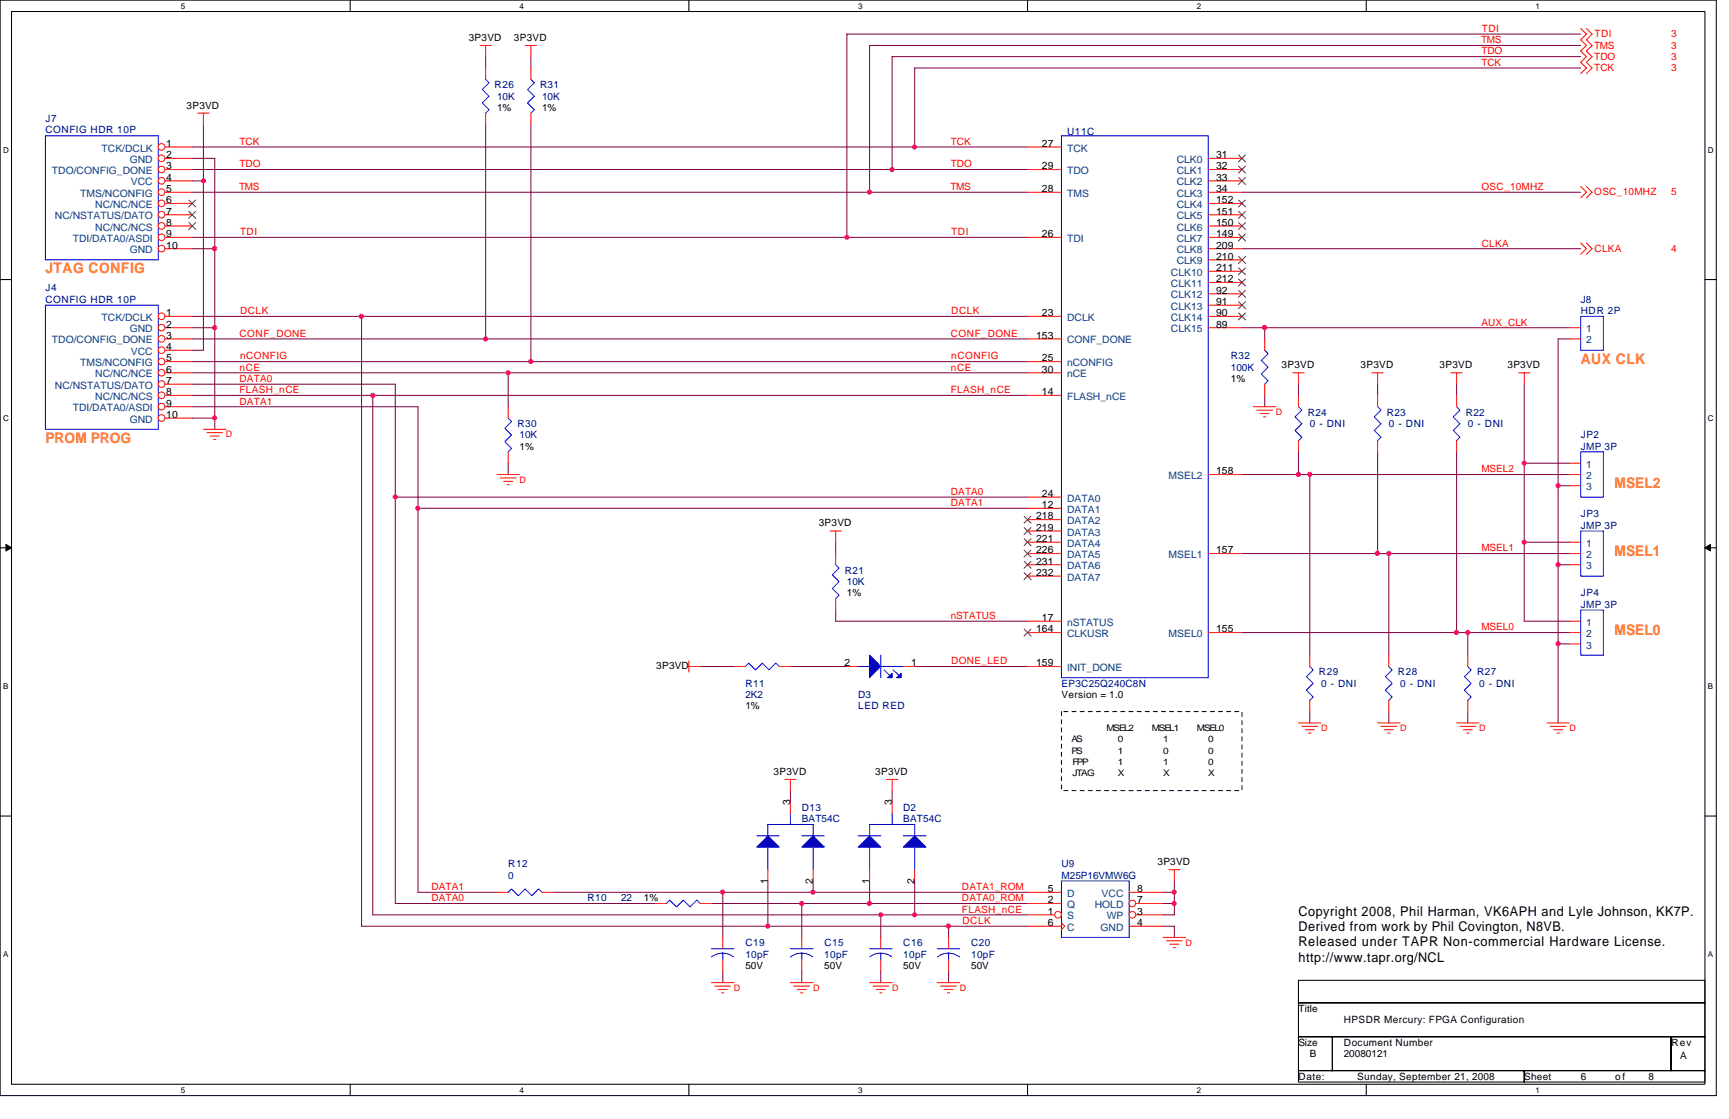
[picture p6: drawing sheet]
<svg xmlns="http://www.w3.org/2000/svg" width="432mm" height="279mm" viewBox="0 0 432 279" stroke-linecap="round" stroke-linejoin="round" font-family="sans-serif">
<path d="M0 0h428.6v273.6h-428.6zM2.9 2.9h422.9v267.8h-422.9z" fill="none" stroke="#000" stroke-width=".25"/>
<g fill="#fff">
<path d="M45.2 .4h1.1v2.2h-1.1z"/>
<path d="M45.2 271.1h1.1v2.2h-1.1z"/>
</g>
<path d="M87.5 0v2.9M87.5 270.7v2.9" fill="none" stroke="#000" stroke-width=".25"/>
<g fill="#fff">
<path d="M129.8 .4h1.1v2.2h-1.1z"/>
<path d="M129.8 271.1h1.1v2.2h-1.1z"/>
</g>
<path d="M172 0v2.9M172 270.7v2.9" fill="none" stroke="#000" stroke-width=".25"/>
<g fill="#fff">
<path d="M214.3 .4h1.1v2.2h-1.1z"/>
<path d="M214.3 271.1h1.1v2.2h-1.1z"/>
</g>
<path d="M256.6 0v2.9M256.6 270.7v2.9" fill="none" stroke="#000" stroke-width=".25"/>
<g fill="#fff">
<path d="M298.9 .4h1.1v2.2h-1.1z"/>
<path d="M298.9 271.1h1.1v2.2h-1.1z"/>
</g>
<path d="M341.2 0v2.9M341.2 270.7v2.9" fill="none" stroke="#000" stroke-width=".25"/>
<g fill="#fff">
<path d="M383.5 .4h1.1v2.2h-1.1z"/>
<path d="M383.5 271.1h1.1v2.2h-1.1z"/>
<path d="M.8 36.3h1.4v2.3h-1.4z"/>
<path d="M426.5 36.3h1.4v2.3h-1.4z"/>
<path d="M.8 103.3h1.4v2.2h-1.4z"/>
<path d="M426.5 103.3h1.4v2.2h-1.4z"/>
</g>
<path d="M0 69.8h2.9M425.8 69.8h2.8" fill="none" stroke="#000" stroke-width=".25"/>
<g fill="#fff">
<path d="M.8 170.2h1.3v2.3h-1.3z"/>
<path d="M426.5 170.2h1.3v2.3h-1.3z"/>
</g>
<path d="M0 136.8h2.9M425.8 136.8h2.8" fill="none" stroke="#000" stroke-width=".25"/>
<path d="M1.5 135.9l1.4 .9-1.4 .8zM425.8 136.8l1.4-.9v1.7z" fill="#000" stroke="#000" stroke-width=".25"/>
<g fill="#fff">
<path d="M.8 237.2h1.3v2.2h-1.3z"/>
<path d="M426.5 237.2h1.3v2.2h-1.3z"/>
</g>
<path d="M0 203.8h2.9M425.8 203.8h2.8M324.3 244.8h101.5v5.6h-101.5zM324.3 250.4h101.5v8.5h-101.5zM324.3 258.9h8.4v8.4h-8.4zM332.7 258.9h84.6v8.4h-84.6zM417.3 258.9h8.5v8.4h-8.5zM324.3 267.3h56.4v2.9h-56.4zM380.7 267.3h45.1v2.9h-45.1z" fill="none" stroke="#000" stroke-width=".25"/>
<g fill="none" stroke="#800040" stroke-width=".25">
<path d="M121.3 14.1v2.9M132.6 14.1v2.9M394.8 17h-166.4v19.7M394.8 14.1h-172v28.2M394.8 11.3h-177.6v36.7M394.8 8.5h-183.3v50.8M48 36.7h208.6M48 39.5h5.6v67.7M50.8 31.1v56.4h-2.8M121.3 31.1v53.5M132.6 31.1v59.2M48 42.3h208.6"/>
<path d="M48 48h208.6M48 59.3h208.6M48 45.2h2.8M310.2 48h84.6M48 79h208.6M48 62.1h5.6M90.3 79v152.3h101.5v-11.3M310.2 62.1h84.6M48 84.6h208.6M48 90.3h208.6M48 93.1h208.6M48 81.8h5.6"/>
<path d="M48 95.9h50.7v129.7h64.9M48 98.7h208.6M93.1 98.7v129.7h126.9M126.9 93.1v8.5M310.2 81.8h81.8M315.8 81.8v2.8M315.8 98.7v2.9M324.3 95.9v2.8M344 95.9v2.8M363.8 95.9v2.8M380.7 95.9v59.2h11.3M392 84.6h-2.9v95.9"/>
<path d="M48 101.6h56.4v121.2h19.7M48 104.4h5.6M126.9 115.7v2.8M310.2 118.5h14.1M324.3 112.8v5.7h2.8M344 112.8v25.4h2.8M363.8 112.8v45.1h2.8M380.7 115.7h11.3M392 118.5h-64.9v45.1M98.7 124.1h157.9M104.4 126.9h152.2M208.7 135.4v2.8"/>
<path d="M310.2 138.2h33.8M380.7 135.4h11.3M389.1 121.3h2.9M392 138.2h-45.2v25.4M208.7 152.3v2.8h47.9M310.2 157.9h53.6M389.1 141h2.9M392 157.9h-25.4v5.7M174.9 166.4h8.4M197.4 166.4h14.1M228.4 166.4h28.2M327.1 177.7v2.8"/>
<path d="M346.8 177.7v2.8M366.6 177.7v2.8M389.1 160.8h2.9M197.4 197.4v2.8M222.8 197.4v2.8M203.1 220v2.8h53.5M217.2 220v5.6h-17M228.4 220v8.4h-8.4M293.3 220v2.8M138.2 222.8h64.9M177.7 225.6h22.5M180.5 222.8v11.3"/>
<path d="M191.8 231.3h64.8M200.2 225.6v8.5M217.2 225.6h39.4M220 228.4v5.7M228.4 228.4h28.2M236.9 231.3v2.8M290.4 222.8h2.9M290.4 231.3h2.9v2.8M293.3 222.8v2.8h-2.9M293.3 225.6v2.8h-2.9M180.5 242.5v2.9M200.2 242.5v2.9"/>
<path d="M220 242.5v2.9M236.9 242.5v2.9"/>
</g>
<g fill="none" stroke="#f00" stroke-width=".25">
<path d="M119.9 11.3h2.8M121.3 11.3v2.8M131.1 11.3h2.9M132.6 11.3v2.8M394.8 7.1l1.4 1.4-1.4 1.4 1.4 1.4-1.4 1.4 1.4 1.4-1.4 1.5 1.4 1.4-1.4 1.4M396.2 7.1l1.4 1.4-1.4 1.4 1.4 1.4-1.4 1.4 1.4 1.4-1.4 1.5 1.4 1.4-1.4 1.4M49.4 28.2h2.8M50.8 28.2v2.9M394.8 46.6l1.4 1.4-1.4 1.4M396.2 46.6l1.4 1.4-1.4 1.4M394.8 60.7l1.4 1.4-1.4 1.4M396.2 60.7l1.4 1.4-1.4 1.4"/>
<path d="M322.9 93.1h2.8M324.3 93.1v2.8M342.6 93.1h2.8M344 93.1v2.8M362.4 93.1h2.8M363.8 93.1v2.8M379.3 93.1h2.8M380.7 93.1v2.8M392 81.8h2.8M392 84.6h2.8M50.8 107.2h5.6M51.6 108h4"/>
<path d="M52.5 108.9h2.2M53.3 109.7h.6M124.1 118.5h5.7M125 119.3h3.9M313 101.6h5.6M313.9 102.4h3.9M314.7 103.3h2.2M315.6 104.1h.5M125.8 120.2h2.3M126.7 121h.5M207.3 132.6h2.8M208.7 132.6v2.8"/>
<path d="M172 166.4h2.9M172 165v2.8M211.5 166.4h2.8M225.6 166.4h2.8M196 194.6h2.8M197.4 194.6v2.8M221.4 194.6h2.8M222.8 194.6v2.8M324.3 180.5h5.6M325.1 181.4h4M326 182.2h2.3M326.8 183h.6"/>
<path d="M344 180.5h5.7M344.9 181.4h3.9M345.7 182.2h2.3M346.6 183h.5M363.8 180.5h5.6M364.6 181.4h4M365.5 182.2h2.2M366.3 183h.6M386.3 180.5h5.7M387.2 181.4h3.9M388 182.2h2.3M388.9 183h.5"/>
<path d="M291.9 217.2h2.8M293.3 217.2v2.8M290.4 234.1h5.7M291.3 234.9h3.9M292.1 235.8h2.3M293 236.6h.5M177.7 245.4h5.6M178.5 246.2h4M179.4 247.1h2.2M180.2 247.9h.6M197.4 245.4h5.7M198.2 246.2h4"/>
<path d="M199.1 247.1h2.3M199.9 247.9h.6M217.2 245.4h5.6M218 246.2h4M218.9 247.1h2.2M219.7 247.9h.6M234.1 245.4h5.6M234.9 246.2h3.9M235.8 247.1h2.2M236.6 247.9h.6"/>
</g>
<path d="M265.1 177.7h45.1v19.7h-45.1z" fill="none" stroke="#000" stroke-width=".25" stroke-dasharray="1 1 1 1 1 1 1 1"/>
<g fill="#00f" stroke="#00f" stroke-width=".25">
<path d="M217.2 163.6l2.8 2.8-2.8 2.8z" fill-rule="evenodd"/>
<path d="M221.7 169.2l1.1-1.1v1.1z" fill-rule="evenodd"/>
<path d="M223.9 169.2l1.1-1.1v1.1z" fill-rule="evenodd"/>
</g>
<path d="M11.3 76.2h28.2v31h-28.2zM394.8 79h5.6v8.5h-5.6zM214.3 166.4h2.9M220 163.6v5.6M220 166.4h5.6M220.8 167.3l1.4 1.4M223.1 167.3l1.4 1.4" fill="none" stroke="#00f" stroke-width=".25"/>
<circle cx="40.4" cy="79" r=".83" fill="#fff" stroke="#f00" stroke-width=".25"/>
<path d="M41.2 79h6.8" fill="none" stroke="#f00" stroke-width=".25"/>
<circle cx="40.4" cy="81.8" r=".83" fill="#fff" stroke="#f00" stroke-width=".25"/>
<path d="M41.2 81.8h6.8" fill="none" stroke="#f00" stroke-width=".25"/>
<circle cx="40.4" cy="84.6" r=".83" fill="#fff" stroke="#f00" stroke-width=".25"/>
<path d="M41.2 84.6h6.8" fill="none" stroke="#f00" stroke-width=".25"/>
<circle cx="40.4" cy="87.4" r=".83" fill="#fff" stroke="#f00" stroke-width=".25"/>
<path d="M41.2 87.5h6.8" fill="none" stroke="#f00" stroke-width=".25"/>
<circle cx="40.4" cy="90.3" r=".83" fill="#fff" stroke="#f00" stroke-width=".25"/>
<path d="M41.2 90.3h6.8" fill="none" stroke="#f00" stroke-width=".25"/>
<circle cx="40.4" cy="93.1" r=".83" fill="#fff" stroke="#f00" stroke-width=".25"/>
<path d="M41.2 93.1h6.8" fill="none" stroke="#f00" stroke-width=".25"/>
<circle cx="40.4" cy="95.9" r=".83" fill="#fff" stroke="#f00" stroke-width=".25"/>
<path d="M41.2 95.9h6.8" fill="none" stroke="#f00" stroke-width=".25"/>
<circle cx="40.4" cy="98.7" r=".83" fill="#fff" stroke="#f00" stroke-width=".25"/>
<path d="M41.2 98.7h6.8" fill="none" stroke="#f00" stroke-width=".25"/>
<circle cx="40.4" cy="101.5" r=".83" fill="#fff" stroke="#f00" stroke-width=".25"/>
<path d="M41.2 101.6h6.8" fill="none" stroke="#f00" stroke-width=".25"/>
<circle cx="40.4" cy="104.4" r=".83" fill="#fff" stroke="#f00" stroke-width=".25"/>
<path d="M344 98.7v2.9M41.2 104.4h6.8M344 110v2.8M392 155.1h2.8M392 157.9h2.8M392 160.8h2.8M191.8 217.2v2.8M197.4 200.2v2.9M203.1 217.2v2.8" fill="none" stroke="#f00" stroke-width=".25"/>
<g fill="#00f" stroke="#00f" stroke-width=".25">
<path d="M191.8 208.7l2.8 2.8h-5.6z" fill-rule="evenodd"/>
<path d="M200.2 211.5l2.9-2.8 2.8 2.8z" fill-rule="evenodd"/>
</g>
<path d="M11.3 33.9h28.2v31h-28.2zM344 101.6l.9 .8-1.7 1.7 1.7 1.7-1.7 1.7 1.7 1.7-.9 .8M394.8 152.3h5.6v11.3h-5.6zM189 208.7h5.6M191.8 208.7v-2.8h11.3v2.8M191.8 211.5v5.7M197.4 203.1v2.8M200.2 208.7h5.7M203.1 211.5v5.7" fill="none" stroke="#00f" stroke-width=".25"/>
<circle cx="40.4" cy="36.7" r=".83" fill="#fff" stroke="#f00" stroke-width=".25"/>
<path d="M41.2 36.7h6.8" fill="none" stroke="#f00" stroke-width=".25"/>
<circle cx="40.4" cy="39.5" r=".83" fill="#fff" stroke="#f00" stroke-width=".25"/>
<path d="M41.2 39.5h6.8" fill="none" stroke="#f00" stroke-width=".25"/>
<circle cx="40.4" cy="42.3" r=".83" fill="#fff" stroke="#f00" stroke-width=".25"/>
<path d="M41.2 42.3h6.8" fill="none" stroke="#f00" stroke-width=".25"/>
<circle cx="40.4" cy="45.1" r=".83" fill="#fff" stroke="#f00" stroke-width=".25"/>
<path d="M41.2 45.2h6.8" fill="none" stroke="#f00" stroke-width=".25"/>
<circle cx="40.4" cy="48" r=".83" fill="#fff" stroke="#f00" stroke-width=".25"/>
<path d="M41.2 48h6.8" fill="none" stroke="#f00" stroke-width=".25"/>
<circle cx="40.4" cy="50.8" r=".83" fill="#fff" stroke="#f00" stroke-width=".25"/>
<path d="M41.2 50.8h6.8" fill="none" stroke="#f00" stroke-width=".25"/>
<path d="M47.2 50l1.7 1.7M48.9 50l-1.8 1.7" fill="none" stroke="#804000" stroke-width=".25"/>
<circle cx="40.4" cy="53.6" r=".83" fill="#fff" stroke="#f00" stroke-width=".25"/>
<path d="M41.2 53.6h6.8" fill="none" stroke="#f00" stroke-width=".25"/>
<path d="M47.2 52.8l1.7 1.7M48.9 52.8l-1.8 1.7" fill="none" stroke="#804000" stroke-width=".25"/>
<circle cx="40.4" cy="56.4" r=".83" fill="#fff" stroke="#f00" stroke-width=".25"/>
<path d="M41.2 56.4h6.8" fill="none" stroke="#f00" stroke-width=".25"/>
<path d="M47.2 55.6l1.7 1.7M48.9 55.6l-1.8 1.7" fill="none" stroke="#804000" stroke-width=".25"/>
<circle cx="40.4" cy="59.2" r=".83" fill="#fff" stroke="#f00" stroke-width=".25"/>
<path d="M41.2 59.3h6.8" fill="none" stroke="#f00" stroke-width=".25"/>
<circle cx="40.4" cy="62.1" r=".83" fill="#fff" stroke="#f00" stroke-width=".25"/>
<g fill="none" stroke="#f00" stroke-width=".25">
<path d="M132.6 17v2.8M132.6 28.2v2.9M256.6 36.7h8.5M301.8 39.5h8.4M256.6 59.3h8.5M256.6 42.3h8.5M256.6 48h8.5M301.8 59.3h8.4M301.8 42.3h8.4M301.8 48h8.4M301.8 45.2h8.4M301.8 50.8h8.4"/>
<path d="M301.8 53.6h8.4M301.8 56.4h8.4M41.2 62.1h6.8M256.6 79h8.5M301.8 62.1h8.4M301.8 79h8.4M301.8 64.9h8.4M301.8 67.7h8.4M301.8 70.5h8.4M301.8 73.4h8.4M301.8 76.2h8.4M256.6 84.6h8.5"/>
<path d="M256.6 93.1h8.5M256.6 90.3h8.5M256.6 98.7h8.5M301.8 81.8h8.4M301.8 118.5h8.4M256.6 124.1h8.5M256.6 138.2h8.5M256.6 126.9h8.5M256.6 129.8h8.5M256.6 132.6h8.5M256.6 135.4h8.5M301.8 138.2h8.4"/>
<path d="M256.6 155.1h8.5M256.6 157.9h8.5M256.6 141h8.5M256.6 143.8h8.5M301.8 157.9h8.4M256.6 166.4h8.5M217.2 217.2v2.8M222.8 200.2v2.9M228.4 217.2v2.8"/>
</g>
<g fill="#00f" stroke="#00f" stroke-width=".25">
<path d="M214.3 211.5l2.9-2.8 2.8 2.8z" fill-rule="evenodd"/>
<path d="M225.6 211.5l2.8-2.8 2.9 2.8z" fill-rule="evenodd"/>
</g>
<path d="M132.6 19.8l.8 .9-1.7 1.7 1.7 1.6-1.7 1.7 1.7 1.7-.8 .8M265.1 33.9h36.7v135.3h-36.7zM214.3 208.7h5.7M217.2 208.7v-2.8h11.2v2.8M217.2 211.5v5.7M222.8 203.1v2.8M225.6 208.7h5.7M228.4 211.5v5.7M265.1 220h16.9v14.1h-16.9z" fill="none" stroke="#00f" stroke-width=".25"/>
<g fill="none" stroke="#804000" stroke-width=".25">
<path d="M309.3 38.7l1.8 1.7M311 38.7l-1.7 1.7M309.3 41.5l1.8 1.7M309.3 44.3l1.8 1.8M309.3 50l1.8 1.7M309.3 52.8l1.8 1.7M309.3 55.6l1.8 1.7M309.3 58.4l1.8 1.8M311 41.5l-1.7 1.7M311 44.3l-1.7 1.8M311 50l-1.7 1.7M311 52.8l-1.7 1.7"/>
<path d="M311 55.6l-1.7 1.7M311 58.4l-1.7 1.8M309.3 64.1l1.8 1.7M309.3 66.9l1.8 1.7M309.3 69.7l1.8 1.7M309.3 72.5l1.8 1.8M309.3 75.4l1.8 1.7M309.3 78.1l1.8 1.8M311 64.1l-1.7 1.7M311 66.9l-1.7 1.7M311 69.7l-1.7 1.7M311 72.5l-1.7 1.8"/>
<path d="M311 75.4l-1.7 1.7M311 78.1l-1.7 1.8M255.8 128.9l1.7 1.7M255.8 131.7l1.7 1.8M255.8 134.5l1.7 1.8M255.8 137.4l1.7 1.7M257.5 128.9l-1.8 1.7M257.5 131.7l-1.8 1.8M257.5 134.5l-1.8 1.8M257.5 137.4l-1.8 1.7M255.8 157.1l1.7 1.7M255.8 140.2l1.7 1.7"/>
<path d="M255.8 143l1.7 1.7M257.5 157.1l-1.8 1.7M257.5 140.2l-1.8 1.7M257.5 143l-1.8 1.7"/>
</g>
<circle cx="264.2" cy="228.4" r=".83" fill="#fff" stroke="#f00" stroke-width=".25"/>
<path d="M256.6 228.4h6.8M256.6 225.6h8.5" fill="none" stroke="#f00" stroke-width=".25"/>
<circle cx="282.8" cy="228.4" r=".83" fill="#fff" stroke="#f00" stroke-width=".25"/>
<path d="M256.6 231.3h8.5M256.6 222.8h8.5M265.1 230.4l.8 .9-.8 .8M282 231.3h8.4M283.7 228.4h6.7" fill="none" stroke="#f00" stroke-width=".25"/>
<circle cx="282.8" cy="225.6" r=".83" fill="#fff" stroke="#f00" stroke-width=".25"/>
<g fill="none" stroke="#f00" stroke-width=".25">
<path d="M121.3 17v2.8M121.3 28.2v2.9M315.8 84.6v2.9M315.8 95.9v2.8M324.3 98.7v2.9M363.8 98.7v2.9M126.9 101.6v2.8M126.9 112.8v2.9M324.3 110v2.8M363.8 110v2.8M392 115.7h2.8M392 118.5h2.8"/>
<path d="M208.7 138.2v2.8M392 121.3h2.8M392 135.4h2.8M392 138.2h2.8M208.7 149.5v2.8M392 141h2.8M183.3 166.4h2.8M194.6 166.4h2.8M327.1 163.6v2.8M327.1 174.9v2.8M346.8 163.6v2.8M346.8 174.9v2.8"/>
<path d="M366.6 163.6v2.8M366.6 174.9v2.8M124.1 222.8h2.8M135.4 222.8h2.8M163.6 225.6h2.8M174.9 225.6h2.8M180.5 234.1v2.8M180.5 239.7v2.8M200.2 234.1v2.8M200.2 239.7v2.8M220 234.1v2.8M220 239.7v2.8"/>
<path d="M236.9 234.1v2.8M236.9 239.7v2.8M282 222.8h8.4M283.7 225.6h6.7"/>
</g>
<g fill="none" stroke="#00f" stroke-width=".25">
<path d="M121.3 19.8l.8 .9-1.7 1.7 1.7 1.6-1.7 1.7 1.7 1.7-.8 .8M315.8 87.5l.9 .8-1.7 1.7 1.7 1.7-1.7 1.7 1.7 1.7-.9 .8M126.9 104.4l.9 .8-1.7 1.7 1.7 1.7-1.7 1.7 1.7 1.7-.9 .8M324.3 101.6l.8 .8-1.7 1.7 1.7 1.7-1.7 1.7 1.7 1.7-.8 .8M363.8 101.6l.8 .8-1.7 1.7 1.7 1.7-1.7 1.7 1.7 1.7-.8 .8M394.8 112.8h5.6v11.3h-5.6zM394.8 132.6h5.6v11.2h-5.6zM208.7 141l.8 .9-1.6 1.7 1.6 1.6-1.6 1.7 1.6 1.7-.8 .9M186.1 166.4l.9-.8 1.7 1.7 1.7-1.7 1.7 1.7 1.7-1.7 .8 .8M327.1 166.4l.9 .9-1.7 1.7 1.7 1.6-1.7 1.7 1.7 1.7-.9 .9M346.8 166.4l.9 .9-1.7 1.7 1.7 1.6-1.7 1.7 1.7 1.7-.9 .9M366.6 166.4l.8 .9-1.7 1.7 1.7 1.6-1.7 1.7 1.7 1.7-.8 .9"/>
<path d="M126.9 222.8l.9-.8 1.7 1.6 1.6-1.6 1.7 1.6 1.7-1.6 .9 .8M166.4 225.6l.9-.9 1.7 1.7 1.6-1.7 1.7 1.7 1.7-1.7 .9 .9M177.7 236.9h5.6M177.7 238.9l1.3-.7 1.5-.2 1.4 .2 1.3 .7M180.5 238v1.7M197.4 236.9h5.7M197.4 238.9l1.4-.7 1.4-.2 1.5 .2 1.3 .7M200.2 238v1.7M217.2 236.9h5.6M217.2 238.9a4.5 4.5 0 0 1 5.5 0M220 238v1.7M234.1 236.9h5.6"/>
<path d="M234.1 238.9l1.3-.7 1.5-.2 1.4 .2 1.3 .7M236.9 238v1.7"/>
</g>
<g fill="#f0f" stroke="#f0f" stroke-width=".25">
<circle cx="222.8" cy="42.3" r=".56"/>
<circle cx="217.1" cy="48" r=".56"/>
<circle cx="228.4" cy="36.7" r=".55"/>
<circle cx="211.5" cy="59.2" r=".55"/>
<circle cx="121.3" cy="84.6" r=".56"/>
<circle cx="324.3" cy="118.4" r=".56"/>
<circle cx="363.7" cy="157.9" r=".55"/>
<circle cx="344" cy="138.2" r=".56"/>
<circle cx="132.5" cy="90.2" r=".56"/>
<circle cx="126.9" cy="93.1" r=".56"/>
<circle cx="346.8" cy="138.2" r=".56"/>
<circle cx="366.6" cy="157.9" r=".55"/>
<circle cx="327.1" cy="118.4" r=".55"/>
<circle cx="315.8" cy="81.8" r=".56"/>
<circle cx="98.7" cy="124.1" r=".56"/>
<circle cx="200.2" cy="225.6" r=".55"/>
<circle cx="53.6" cy="62.1" r=".56"/>
<circle cx="90.2" cy="79" r=".56"/>
<circle cx="53.6" cy="81.8" r=".56"/>
<circle cx="389.1" cy="160.7" r=".56"/>
<circle cx="389.1" cy="141" r=".56"/>
<circle cx="93.1" cy="98.7" r=".56"/>
<circle cx="180.5" cy="222.8" r=".56"/>
<circle cx="53.6" cy="104.3" r=".56"/>
<circle cx="389.1" cy="121.3" r=".56"/>
<circle cx="236.8" cy="231.2" r=".56"/>
<circle cx="203" cy="222.8" r=".56"/>
<circle cx="191.8" cy="231.2" r=".56"/>
<circle cx="217.1" cy="225.6" r=".56"/>
<circle cx="228.4" cy="228.4" r=".54"/>
<circle cx="220" cy="228.4" r=".55"/>
<circle cx="104.3" cy="126.9" r=".56"/>
<circle cx="380.7" cy="135.4" r=".56"/>
<circle cx="50.8" cy="45.1" r=".55"/>
<circle cx="293.2" cy="222.8" r=".56"/>
<circle cx="380.7" cy="115.6" r=".55"/>
<circle cx="293.2" cy="225.6" r=".56"/>
</g>
<g font-size="3.6" fill="#ff8000">
<text x="11.3" y="68.3">JTAG CONFIG</text>
<text x="394.8" y="90.8">AUX CLK</text>
<text x="11.3" y="110.6">PROM PROG</text>
<text x="403.2" y="121.9">MSEL2</text>
<text x="403.2" y="138.8">MSEL1</text>
<text x="403.2" y="158.5">MSEL0</text>
</g>
<g font-size="3.3">
<text x="324.3" y="228.6">Copyright 2008, Phil Harman, VK6APH and Lyle Johnson, KK7P.</text>
<text x="324.3" y="232.5">Derived from work by Phil Covington, N8VB.</text>
<text x="324.3" y="236.3">Released under TAPR Non-commercial Hardware License.</text>
<text x="324.3" y="240.2">http://www.tapr.org/NCL</text>
</g>
<g font-size="2.5">
<text x="117.1" y="10.2">3P3VD</text>
<text x="128.4" y="10.2">3P3VD</text>
<text x="46.6" y="27.1">3P3VD</text>
<text x="124.1" y="27.7">1%</text>
<text x="135.4" y="27.7">1%</text>
<text x="41.5" y="36.7">1</text>
<text x="41.5" y="39.5">2</text>
<text x="260.2" y="36.7">27</text>
<text x="303.7" y="39.5">31</text>
<text x="41.5" y="45.1">4</text>
<text x="41.5" y="48">5</text>
<text x="41.5" y="42.3">3</text>
<text x="260.2" y="42.3">29</text>
<text x="260.2" y="48">28</text>
<text x="303.7" y="42.3">32</text>
<text x="303.7" y="45.1">33</text>
<text x="303.7" y="48">34</text>
<text x="41.5" y="53.6">7</text>
<text x="41.5" y="50.8">6</text>
<text x="303.7" y="50.8">152</text>
<text x="303.7" y="53.6">151</text>
<text x="41.5" y="59.2">9</text>
<text x="41.5" y="56.4">8</text>
<text x="260.2" y="59.2">26</text>
<text x="303.7" y="56.4">150</text>
<text x="303.7" y="59.2">149</text>
<text x="41.5" y="62.1">10</text>
<text x="303.7" y="62.1">209</text>
<text x="303.7" y="64.9">210</text>
<text x="303.7" y="67.7">211</text>
<text x="303.7" y="70.5">212</text>
<text x="303.7" y="73.3">92</text>
<text x="303.7" y="76.2">91</text>
<text x="41.5" y="79">1</text>
<text x="41.5" y="81.8">2</text>
<text x="260.2" y="79">23</text>
<text x="303.7" y="79">90</text>
<text x="303.7" y="81.8">89</text>
<text x="41.5" y="87.4">4</text>
<text x="41.5" y="84.6">3</text>
<text x="258.8" y="84.6">153</text>
<text x="41.5" y="90.3">5</text>
<text x="41.5" y="95.9">7</text>
<text x="41.5" y="93">6</text>
<text x="260.2" y="93">30</text>
<text x="260.2" y="90.3">25</text>
<text x="307.4" y="95.3">1%</text>
<text x="320.1" y="91.9">3P3VD</text>
<text x="339.8" y="91.9">3P3VD</text>
<text x="359.5" y="91.9">3P3VD</text>
<text x="376.5" y="91.9">3P3VD</text>
<text x="41.5" y="101.5">9</text>
<text x="41.5" y="98.7">8</text>
<text x="260.2" y="98.7">14</text>
<text x="41.5" y="104.4">10</text>
<text x="129.8" y="112.3">1%</text>
<text x="303.7" y="118.4">158</text>
<text x="260.2" y="124.1">24</text>
<text x="204.5" y="131.4">3P3VD</text>
<text x="258.8" y="129.7">218</text>
<text x="260.2" y="126.9">12</text>
<text x="258.8" y="132.5">219</text>
<text x="258.8" y="135.3">221</text>
<text x="258.8" y="138.2">226</text>
<text x="258.8" y="141">231</text>
<text x="258.8" y="143.8">232</text>
<text x="303.7" y="138.2">157</text>
<text x="211.5" y="148.9">1%</text>
<text x="260.2" y="155.1">17</text>
<text x="258.8" y="157.9">164</text>
<text x="303.7" y="157.9">155</text>
<text x="163.9" y="167">3P3VD</text>
<text x="210.9" y="166.4">2</text>
<text x="227.6" y="166.4">1</text>
<text x="258.8" y="166.4">159</text>
<text x="186.1" y="177.1">1%</text>
<text x="265.1" y="174.3">Version = 1.0</text>
<text x="193.2" y="193.5">3P3VD</text>
<text x="218.6" y="193.5">3P3VD</text>
<text x="197.4" y="201.1" transform="rotate(-90 197.4 201.1)">3</text>
<text x="222.8" y="201.1" transform="rotate(-90 222.8 201.1)">3</text>
<text x="191.7" y="220.6" transform="rotate(-90 191.7 220.6)">1</text>
<text x="203" y="220.6" transform="rotate(-90 203 220.6)">2</text>
<text x="217.1" y="220.6" transform="rotate(-90 217.1 220.6)">1</text>
<text x="228.4" y="220.6" transform="rotate(-90 228.4 220.6)">2</text>
<text x="289.1" y="216">3P3VD</text>
<text x="160.8" y="225">1%</text>
<text x="261.7" y="225.6">2</text>
<text x="261.7" y="222.8">5</text>
<text x="284" y="222.8">8</text>
<text x="284" y="225.6">7</text>
<text x="261.7" y="228.4">1</text>
<text x="261.7" y="231.2">6</text>
<text x="284" y="228.4">3</text>
<text x="284" y="231.2">4</text>
<text x="186.1" y="241.9">50V</text>
<text x="205.9" y="241.9">50V</text>
<text x="225.6" y="241.9">50V</text>
<text x="242.5" y="241.9">50V</text>
<text x="324.3" y="252.6">Title</text>
<text x="335.6" y="255.5">HPSDR Mercury: FPGA Configuration</text>
<text x="324.3" y="261.1">Size</text>
<text x="327.1" y="263.9">B</text>
<text x="335.6" y="261.1">Document Number</text>
<text x="335.6" y="263.9">20080121</text>
<text x="417.4" y="261.1">Rev</text>
<text x="324.3" y="269.6">Date:</text>
<text x="339" y="269.6">Sunday, September 21, 2008</text>
<text x="380.7" y="269.6">Sheet</text>
<text x="394.8" y="269.6">6</text>
<text x="403.4" y="269.6">of</text>
<text x="411.7" y="269.6">8</text>
<text x="419.6" y="264.5">A</text>
</g>
<g font-size="2.5" fill="#f00">
<text x="369.9" y="10.8">TMS</text>
<text x="370.1" y="8">TDI</text>
<text x="398.2" y="9.4">TDI</text>
<text x="417.3" y="9.4">3</text>
<text x="370" y="16.4">TCK</text>
<text x="370" y="13.6">TDO</text>
<text x="398.1" y="12.2">TMS</text>
<text x="398.1" y="15">TDO</text>
<text x="398.1" y="17.8">TCK</text>
<text x="417.3" y="17.8">3</text>
<text x="417.3" y="12.2">3</text>
<text x="417.3" y="15">3</text>
<text x="59.8" y="41.8">TDO</text>
<text x="59.8" y="36.2">TCK</text>
<text x="237.4" y="41.8">TDO</text>
<text x="237.4" y="36.2">TCK</text>
<text x="59.7" y="47.5">TMS</text>
<text x="237.4" y="47.5">TMS</text>
<text x="370" y="47.5">OSC_10MHZ</text>
<text x="398.1" y="48.8">OSC_10MHZ</text>
<text x="417.3" y="48.8">5</text>
<text x="59.9" y="58.7">TDI</text>
<text x="237.6" y="58.7">TDI</text>
<text x="370" y="61.6">CLKA</text>
<text x="398.2" y="62.9">CLKA</text>
<text x="417.3" y="62.9">4</text>
<text x="59.9" y="78.4">DCLK</text>
<text x="237.6" y="78.4">DCLK</text>
<text x="370" y="81.3">AUX_CLK</text>
<text x="59.8" y="84.1">CONF_DONE</text>
<text x="59.9" y="89.7">nCONFIG</text>
<text x="237.4" y="84.1">CONF_DONE</text>
<text x="237.6" y="89.7">nCONFIG</text>
<text x="59.8" y="95.4">DATA0</text>
<text x="59.8" y="92.5">nCE</text>
<text x="237.4" y="92.5">nCE</text>
<text x="59.8" y="101">DATA1</text>
<text x="59.8" y="98.2">FLASH_nCE</text>
<text x="237.4" y="98.2">FLASH_nCE</text>
<text x="370" y="117.9">MSEL2</text>
<text x="237.4" y="123.6">DATA0</text>
<text x="237.4" y="126.4">DATA1</text>
<text x="370" y="137.7">MSEL1</text>
<text x="237.4" y="154.6">nSTATUS</text>
<text x="370" y="157.4">MSEL0</text>
<text x="237.5" y="165.9">DONE_LED</text>
<text x="107.7" y="222.2">DATA1</text>
<text x="107.7" y="225">DATA0</text>
<text x="240.2" y="227.9">FLASH_nCE</text>
<text x="240.2" y="225">DATA0_ROM</text>
<text x="240.2" y="222.2">DATA1_ROM</text>
<text x="240.4" y="230.7">DCLK</text>
</g>
<g font-size="2.5" fill="#000080">
<text x="123.5" y="22.1">R26</text>
<text x="134.9" y="22.1">R31</text>
<text x="124.1" y="24.8">10K</text>
<text x="135.4" y="24.8">10K</text>
<text x="11.3" y="33.3">CONFIG HDR 10P</text>
<text x="11.4" y="30.5">J7</text>
<text x="266.5" y="33.6">U11C</text>
<text x="11.3" y="75.6">CONFIG HDR 10P</text>
<text x="11.4" y="72.8">J4</text>
<text x="394.8" y="75.6">J8</text>
<text x="394.8" y="78.4">HDR 2P</text>
<text x="307.4" y="89.7">R32</text>
<text x="307.4" y="92.5">100K</text>
<text x="129.2" y="106.6">R30</text>
<text x="326.6" y="103.8">R24</text>
<text x="327.1" y="106.6">0 - DNI</text>
<text x="346.3" y="103.8">R23</text>
<text x="346.8" y="106.6">0 - DNI</text>
<text x="366.1" y="103.8">R22</text>
<text x="366.6" y="106.6">0 - DNI</text>
<text x="129.8" y="109.4">10K</text>
<text x="394.8" y="109.4">JP2</text>
<text x="394.8" y="112.3">JMP 3P</text>
<text x="394.8" y="129.2">JP3</text>
<text x="394.8" y="132">JMP 3P</text>
<text x="211" y="143.3">R21</text>
<text x="211.5" y="146.1">10K</text>
<text x="394.8" y="148.9">JP4</text>
<text x="394.8" y="151.7">JMP 3P</text>
<text x="186.2" y="171.4">R11</text>
<text x="265.1" y="171.4">EP3C25Q240C8N</text>
<text x="329.4" y="168.7">R29</text>
<text x="329.9" y="171.4">0 - DNI</text>
<text x="349.1" y="168.7">R28</text>
<text x="349.7" y="171.4">0 - DNI</text>
<text x="368.9" y="168.7">R27</text>
<text x="369.4" y="171.4">0 - DNI</text>
<text x="186.1" y="174.3">2K2</text>
<text x="214.3" y="174.3">D3</text>
<text x="214.3" y="177.1">LED RED</text>
<text x="200.3" y="202.5">D13</text>
<text x="225.6" y="202.5">D2</text>
<text x="200.2" y="205.3">BAT54C</text>
<text x="225.6" y="205.3">BAT54C</text>
<text x="126.9" y="216.6">R12</text>
<text x="126.9" y="219.4">0</text>
<text x="265.1" y="216.6">U9</text>
<text x="265.1" y="219.4">M25P16VMW6G</text>
<text x="146.7" y="225">R10</text>
<text x="155.1" y="225">22</text>
<text x="186.1" y="239.1">10pF</text>
<text x="186.2" y="236.3">C19</text>
<text x="205.9" y="239.1">10pF</text>
<text x="205.9" y="236.3">C15</text>
<text x="225.6" y="236.3">C16</text>
<text x="225.6" y="239.1">10pF</text>
<text x="242.5" y="239.1">10pF</text>
<text x="242.6" y="236.3">C20</text>
</g>
<g font-size="2.5" fill="#004080">
<text x="25.4" y="37.8">TCK/DCLK</text>
<text x="32.4" y="40.7">GND</text>
<text x="266.5" y="37.8">TCK</text>
<text x="293.9" y="40.7">CLK0</text>
<text x="13" y="43.5">TDO/CONFIG_DONE</text>
<text x="32.7" y="46.3">VCC</text>
<text x="266.5" y="43.5">TDO</text>
<text x="293.9" y="43.5">CLK1</text>
<text x="293.9" y="46.3">CLK2</text>
<text x="20" y="49.1">TMS/NCONFIG</text>
<text x="23.8" y="51.9">NC/NC/NCE</text>
<text x="266.5" y="49.1">TMS</text>
<text x="293.9" y="49.1">CLK3</text>
<text x="293.9" y="51.9">CLK4</text>
<text x="13.7" y="54.8">NC/NSTATUS/DATO</text>
<text x="23.8" y="57.6">NC/NC/NCS</text>
<text x="293.9" y="54.8">CLK5</text>
<text x="293.9" y="57.6">CLK6</text>
<text x="18.2" y="60.4">TDI/DATA0/ASDI</text>
<text x="32.4" y="63.2">GND</text>
<text x="266.5" y="60.4">TDI</text>
<text x="293.9" y="60.4">CLK7</text>
<text x="293.9" y="63.2">CLK8</text>
<text x="292.4" y="68.9">CLK10</text>
<text x="292.4" y="71.7">CLK11</text>
<text x="293.9" y="66">CLK9</text>
<text x="292.4" y="74.5">CLK12</text>
<text x="292.4" y="77.3">CLK13</text>
<text x="25.4" y="80.1">TCK/DCLK</text>
<text x="32.4" y="83">GND</text>
<text x="266.5" y="80.1">DCLK</text>
<text x="292.4" y="80.1">CLK14</text>
<text x="292.4" y="83">CLK15</text>
<text x="396.2" y="83">1</text>
<text x="13" y="85.8">TDO/CONFIG_DONE</text>
<text x="32.7" y="88.6">VCC</text>
<text x="266.5" y="85.8">CONF_DONE</text>
<text x="396.2" y="85.8">2</text>
<text x="20" y="91.4">TMS/NCONFIG</text>
<text x="23.8" y="94.2">NC/NC/NCE</text>
<text x="266.5" y="94.2">nCE</text>
<text x="266.5" y="91.4">nCONFIG</text>
<text x="13.7" y="97.1">NC/NSTATUS/DATO</text>
<text x="23.8" y="99.9">NC/NC/NCS</text>
<text x="266.5" y="99.9">FLASH_nCE</text>
<text x="18.2" y="102.7">TDI/DATA0/ASDI</text>
<text x="32.4" y="105.5">GND</text>
<text x="291.8" y="119.6">MSEL2</text>
<text x="396.2" y="116.8">1</text>
<text x="396.2" y="119.6">2</text>
<text x="266.5" y="125.3">DATA0</text>
<text x="396.2" y="122.4">3</text>
<text x="266.5" y="128.1">DATA1</text>
<text x="266.5" y="130.9">DATA2</text>
<text x="266.5" y="133.7">DATA3</text>
<text x="266.5" y="136.5">DATA4</text>
<text x="396.2" y="136.5">1</text>
<text x="266.5" y="139.4">DATA5</text>
<text x="266.5" y="142.2">DATA6</text>
<text x="291.8" y="139.4">MSEL1</text>
<text x="396.2" y="139.4">2</text>
<text x="396.2" y="142.2">3</text>
<text x="266.5" y="145">DATA7</text>
<text x="266.5" y="156.3">nSTATUS</text>
<text x="266.5" y="159.1">CLKUSR</text>
<text x="291.8" y="159.1">MSEL0</text>
<text x="396.2" y="156.3">1</text>
<text x="396.2" y="159.1">2</text>
<text x="396.2" y="161.9">3</text>
<text x="266.5" y="167.6">INIT_DONE</text>
<text x="266.5" y="226.7">Q</text>
<text x="266.5" y="223.9">D</text>
<text x="273.4" y="226.7">HOLD</text>
<text x="275.1" y="223.9">VCC</text>
<text x="266.5" y="229.6">S</text>
<text x="266.5" y="232.4">C</text>
<text x="274.8" y="232.4">GND</text>
<text x="276.4" y="229.6">WP</text>
</g>
<g font-size="2.2" fill="#f00">
<text x="318.6" y="103.6">D</text>
<text x="56.4" y="109.2">D</text>
<text x="129.8" y="120.5">D</text>
<text x="329.9" y="182.5">D</text>
<text x="349.7" y="182.5">D</text>
<text x="369.4" y="182.5">D</text>
<text x="392" y="182.5">D</text>
<text x="296.1" y="236.1">D</text>
<text x="183.3" y="247.4">D</text>
<text x="203.1" y="247.4">D</text>
<text x="222.8" y="247.4">D</text>
<text x="239.7" y="247.4">D</text>
</g>
<g font-size="2.2">
<text x="267.6" y="185.3">AS</text>
<text x="276.4" y="182.5">MSEL2</text>
<text x="279.2" y="185.3">0</text>
<text x="287.7" y="182.5">MSEL1</text>
<text x="290.4" y="185.3">1</text>
<text x="298.9" y="182.5">MSEL0</text>
<text x="301.8" y="185.3">0</text>
<text x="267.6" y="188.2">PS</text>
<text x="267.9" y="191">FPP</text>
<text x="279.2" y="191">1</text>
<text x="279.2" y="188.2">1</text>
<text x="290.4" y="191">1</text>
<text x="290.4" y="188.2">0</text>
<text x="301.8" y="191">0</text>
<text x="301.8" y="188.2">0</text>
<text x="267.9" y="193.8">JTAG</text>
<text x="279.2" y="193.8">X</text>
<text x="290.4" y="193.8">X</text>
<text x="301.8" y="193.8">X</text>
</g>
<g font-size="2">
<text x="45.2" y="2.2">5</text>
<text x="129.8" y="2.2">4</text>
<text x="214.3" y="2.2">3</text>
<text x="298.9" y="2.2">2</text>
<text x="383.5" y="2.2">1</text>
<text x=".8" y="38.1">D</text>
<text x="426.5" y="38.1">D</text>
<text x=".8" y="105.1">C</text>
<text x="426.5" y="105.1">C</text>
<text x=".8" y="172">B</text>
<text x="426.5" y="172">B</text>
<text x=".8" y="239">A</text>
<text x="426.5" y="239">A</text>
<text x="45.2" y="272.9">5</text>
<text x="129.8" y="272.9">4</text>
<text x="214.3" y="272.9">3</text>
<text x="298.9" y="272.9">2</text>
<text x="383.5" y="272.9">1</text>
</g>
</svg>
